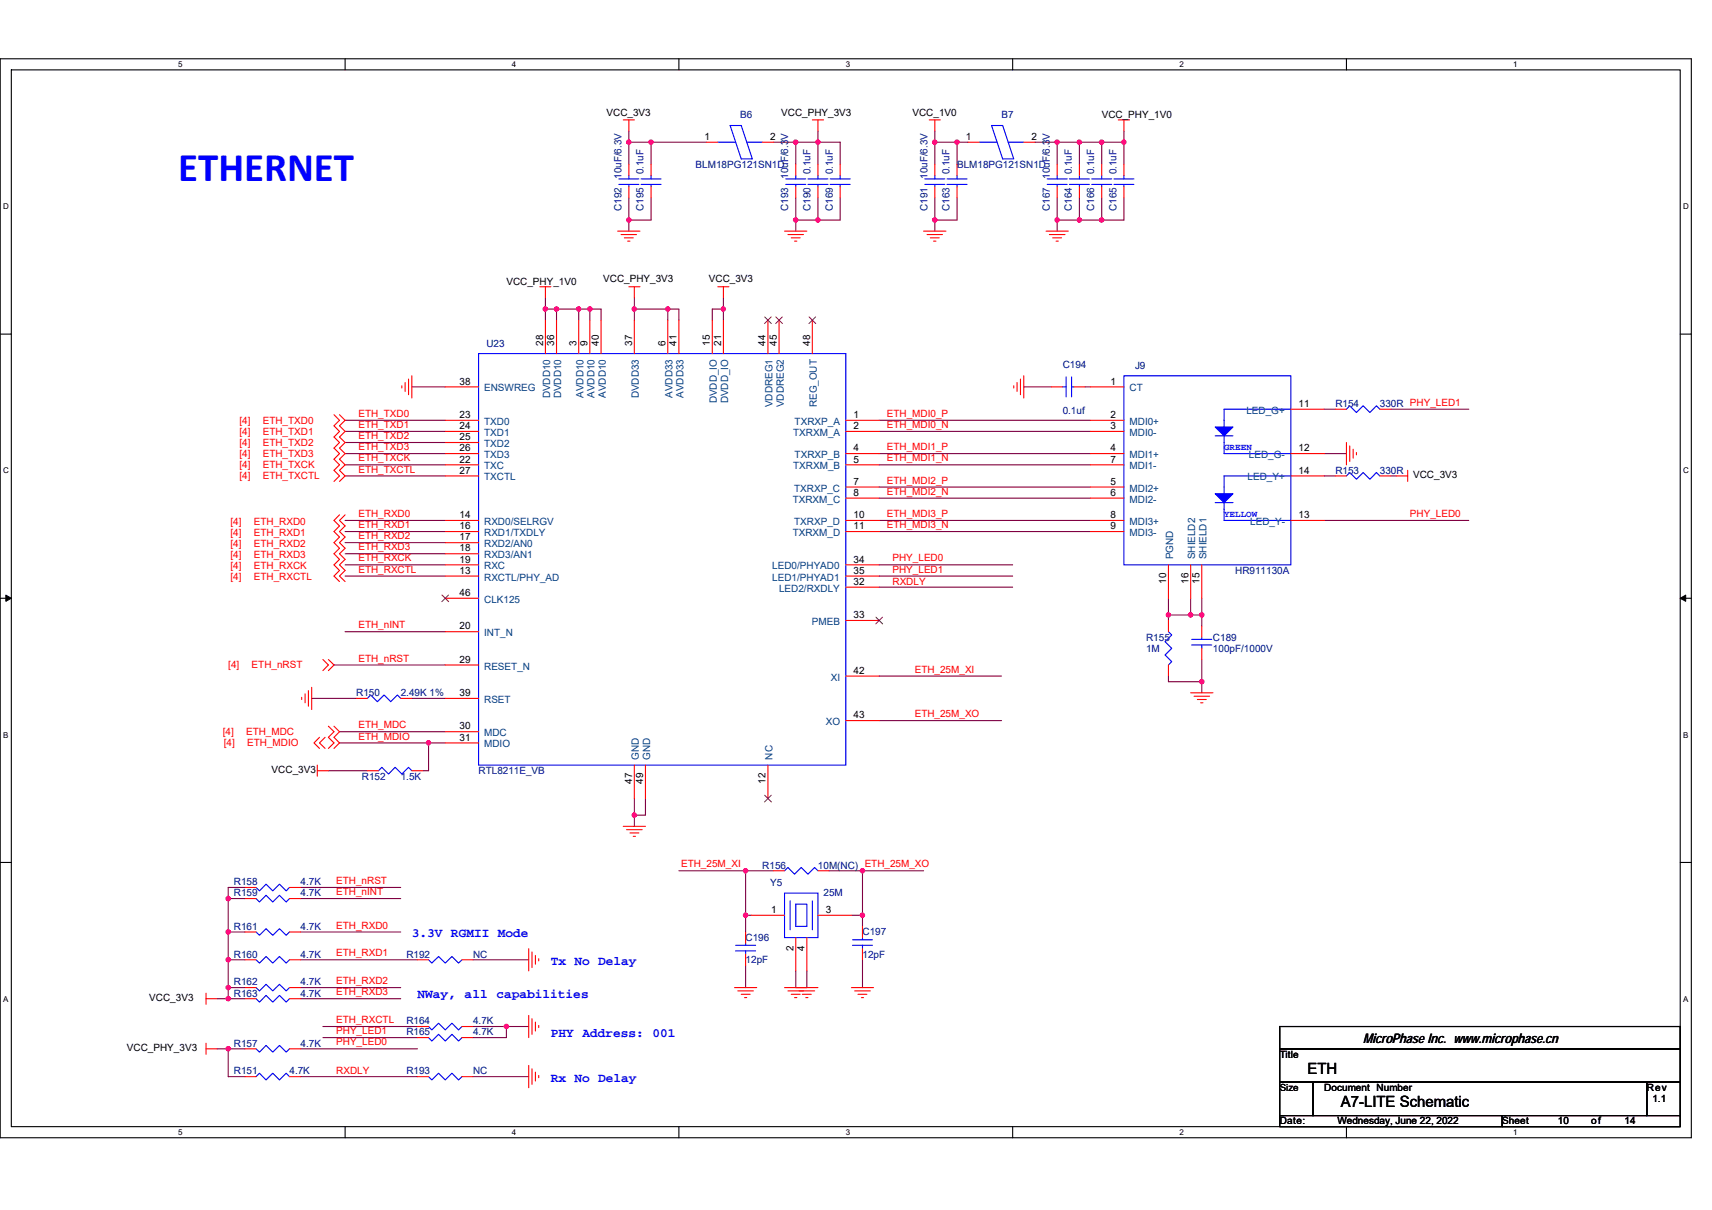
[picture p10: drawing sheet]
<svg xmlns="http://www.w3.org/2000/svg" width="297mm" height="210mm" viewBox="0 0 297 210" stroke-linecap="round" stroke-linejoin="round" font-family="sans-serif">
<path d="M0 10.2h293.5v187.2h-293.5zM2 12.1h289.5v183.4h-289.5z" fill="none" stroke="#000" stroke-width=".19"/>
<g fill="#fff">
<path d="M30.9 10.4h.8v1.6h-.8z"/>
<path d="M30.9 195.7h.8v1.6h-.8z"/>
</g>
<path d="M59.9 10.2v1.9M59.9 195.5v1.9" fill="none" stroke="#000" stroke-width=".19"/>
<g fill="#fff">
<path d="M88.8 10.4h.8v1.6h-.8z"/>
<path d="M88.8 195.7h.8v1.6h-.8z"/>
</g>
<path d="M117.8 10.2v1.9M117.8 195.5v1.9" fill="none" stroke="#000" stroke-width=".19"/>
<g fill="#fff">
<path d="M146.7 10.4h.8v1.6h-.8z"/>
<path d="M146.7 195.7h.8v1.6h-.8z"/>
</g>
<path d="M175.7 10.2v1.9M175.7 195.5v1.9" fill="none" stroke="#000" stroke-width=".19"/>
<g fill="#fff">
<path d="M204.7 10.4h.7v1.6h-.7z"/>
<path d="M204.7 195.7h.7v1.6h-.7z"/>
</g>
<path d="M233.6 10.2v1.9M233.6 195.5v1.9" fill="none" stroke="#000" stroke-width=".19"/>
<g fill="#fff">
<path d="M262.6 10.4h.7v1.6h-.7z"/>
<path d="M262.6 195.7h.7v1.6h-.7z"/>
<path d="M.5 35.1h1v1.5h-1z"/>
<path d="M292 35.1h1v1.5h-1z"/>
<path d="M.5 80.9h1v1.5h-1z"/>
<path d="M292 80.9h1v1.5h-1z"/>
</g>
<path d="M0 58h2M291.5 58h2" fill="none" stroke="#000" stroke-width=".19"/>
<g fill="#fff">
<path d="M.5 126.7h.9v1.6h-.9z"/>
<path d="M292 126.7h.9v1.6h-.9z"/>
</g>
<path d="M0 103.8h2M291.5 103.8h2" fill="none" stroke="#000" stroke-width=".19"/>
<path d="M1 103.3l1 .5-1 .6zM291.5 103.8l1-.5v1.1z" fill="#000" stroke="#000" stroke-width=".17"/>
<g fill="#fff">
<path d="M.5 172.6h.9v1.5h-.9z"/>
<path d="M292 172.6h.9v1.5h-.9z"/>
</g>
<path d="M0 149.7h2M291.5 149.7h2M222 178.1h69.5v3.9h-69.5zM222 182h69.5v5.8h-69.5zM222 187.8h5.8v5.8h-5.8zM222 193.6h38.6v1.9h-38.6zM227.8 187.8h57.9v5.8h-57.9zM260.6 193.6h30.9v1.9h-30.9zM285.7 187.8h5.8v5.8h-5.8z" fill="none" stroke="#000" stroke-width=".19"/>
<g fill="none" stroke="#800040" stroke-width=".19">
<path d="M109.1 38.2v1.9M109.1 34.3v3.9M109.1 22.8v1.9M109.1 24.7v3.8M109.1 24.7h3.9M113 24.7v3.8M113 34.3v3.9h-3.9M113 24.7h9.6M134.2 24.7h3.9M138.1 24.7v3.8M138.1 38.2h3.8M138.1 24.7h3.8"/>
<path d="M138.1 34.3v5.8M141.9 34.3v3.9M141.9 24.7v3.8M141.9 24.7h3.9v3.8M141.9 22.8v1.9M145.8 34.3v3.9h-3.9M162.2 22.8v1.9M162.2 24.7v3.8M162.2 24.7h3.8M162.2 38.2v1.9M162.2 34.3v3.9h3.8v-3.9M166 24.7h2"/>
<path d="M166 24.7v3.8M179.6 24.7h3.8v3.8M183.4 38.2h3.9M183.4 34.3v5.8M183.4 24.7h3.9M187.3 38.2h3.9M187.3 34.3v3.9M187.3 24.7h3.9M187.3 24.7v3.8M191.2 34.3v3.9M191.2 24.7h3.8M191.2 24.7v3.8"/>
<path d="M195 22.8v1.9M195 34.3v3.9h-3.8M195 24.7v3.8M94.6 53.6h2v2M94.6 53.6v2M94.6 51.7v1.9M96.6 53.6h3.8M100.4 53.6h1.9M100.4 53.6v2M102.3 53.6v2M102.3 53.6h2v2M110.1 53.6v2"/>
<path d="M110.1 51.7v1.9M110.1 53.6h5.8M115.9 53.6v2M115.9 53.6h1.9v2M125.5 53.6h-1.9v2M125.5 51.7v3.9M59.9 72.9h17.4M59.9 74.9h17.4M59.9 76.8h17.4M59.9 78.7h17.4M71.5 67.1h5.8M152.5 78.7h36.7"/>
<path d="M152.5 72.9h36.7M152.5 74.9h36.7M177.6 67.1h4.9M188.3 67.1h.9M229.8 71h1.9M229.8 78.7h3.8M241.3 71h13.5M59.9 80.7h17.4M59.9 82.6h17.4M59.9 90.3h17.4M59.9 92.2h17.4M59.9 94.2h17.4"/>
<path d="M59.9 96.1h17.4M59.9 98h17.4M59.9 100h17.4M152.5 80.7h36.7M152.5 92.2h36.7M152.5 90.3h36.7M152.5 86.4h36.7M152.5 84.5h36.7M152.5 98h23.2M152.5 100h23.2M229.8 82.6h1.9M229.8 90.3h25"/>
<path d="M241.3 82.6h1M58 115.4h19.3M59.9 109.6h17.4M152.5 117.3h21.3M152.5 101.9h23.2M202.7 117.3v1h5.8M202.7 106.7v1M202.7 103.8v2.9h3.9M206.6 103.8v2.9h1.9M208.5 106.7v1.9M208.5 114.4v5.8M208.5 103.8v2.9"/>
<path d="M54.1 121.2h7.7M57 133.8h6.7M58.9 127h18.4M58.9 128.9h15.5M71.5 121.2h5.8M74.4 128.9v4.9h-1M74.4 128.9h2.9M110.1 138.6v4.8M112 138.6v2.9h-1.9M152.5 125.1h21.3M39.6 155.9v5.8M39.6 155.9h2.9"/>
<path d="M42.5 154h-2.9v1.9M52.2 155.9h17.3M52.2 154h17.3M117.8 151.1h11.6M129.4 151.1h4.8M129.4 158.8v2.9M129.4 151.1v7.7M129.4 158.8h.9M143.8 151.1h5.8M147.7 158.8h1.9M149.6 151.1h10.6M149.6 151.1v7.7"/>
<path d="M149.6 158.8v2M37.7 173.3h1.9M39.6 171.4v1.9M39.6 161.7v4.9M39.6 166.6v4.8M39.6 161.7h2.9M39.6 173.3h2.9M39.6 171.4h2.9M39.6 166.6h2.9M52.2 166.6h20.2M52.2 171.4h17.3M52.2 173.3h17.3"/>
<path d="M52.2 161.7h17.3M56 178.1h16.4M82.1 178.1h5.8M82.1 166.6h9.6M87.9 178.1h3.8M87.9 178.1v2h-5.8M129.4 167.5v3.9M138.1 168.5v2.9M140 168.5v2.9M149.6 166.6v4.8M37.7 182h1.9M39.6 182v4.8h2.9"/>
<path d="M39.6 182h2.9M52.2 182h20.2M52.2 186.8h20.2M56 180.1h16.4M82.1 186.8h9.6"/>
</g>
<g fill="#f0f" stroke="#f0f" stroke-width=".19">
<circle cx="96.5" cy="53.6" r=".38"/>
<circle cx="94.6" cy="53.6" r=".38"/>
<circle cx="110" cy="141.5" r=".38"/>
<circle cx="102.3" cy="53.6" r=".38"/>
<circle cx="100.4" cy="53.6" r=".38"/>
<circle cx="74.3" cy="128.9" r=".38"/>
<circle cx="206.6" cy="106.7" r=".38"/>
<circle cx="208.5" cy="106.7" r=".38"/>
<circle cx="202.7" cy="106.7" r=".38"/>
<circle cx="208.5" cy="118.3" r=".38"/>
<circle cx="162.2" cy="24.7" r=".38"/>
<circle cx="166" cy="24.7" r=".38"/>
<circle cx="187.3" cy="24.7" r=".38"/>
<circle cx="183.4" cy="24.7" r=".38"/>
<circle cx="191.1" cy="24.7" r=".38"/>
<circle cx="195" cy="24.7" r=".38"/>
<circle cx="138" cy="38.2" r=".38"/>
<circle cx="141.9" cy="38.2" r=".38"/>
<circle cx="141.9" cy="24.7" r=".38"/>
<circle cx="138" cy="24.7" r=".38"/>
<circle cx="112.9" cy="24.7" r=".38"/>
<circle cx="109.1" cy="24.7" r=".38"/>
<circle cx="109.1" cy="38.2" r=".38"/>
<circle cx="162.2" cy="38.2" r=".38"/>
<circle cx="191.1" cy="38.2" r=".38"/>
<circle cx="187.3" cy="38.2" r=".38"/>
<circle cx="183.4" cy="38.2" r=".38"/>
<circle cx="125.5" cy="53.6" r=".38"/>
<circle cx="110" cy="53.6" r=".38"/>
<circle cx="115.8" cy="53.6" r=".38"/>
<circle cx="149.6" cy="151.1" r=".38"/>
<circle cx="129.4" cy="158.8" r=".38"/>
<circle cx="129.3" cy="151.1" r=".38"/>
<circle cx="149.6" cy="158.8" r=".38"/>
<circle cx="39.6" cy="182" r=".38"/>
<circle cx="39.6" cy="173.3" r=".38"/>
<circle cx="87.9" cy="178.1" r=".38"/>
<circle cx="39.6" cy="155.9" r=".38"/>
<circle cx="39.6" cy="161.7" r=".38"/>
<circle cx="39.6" cy="171.4" r=".38"/>
<circle cx="39.6" cy="166.5" r=".38"/>
</g>
<g fill="none" stroke="#f00" stroke-width=".19">
<path d="M108.1 20.8h2M109.1 20.8v2M109.1 32.4v1.9M109.1 28.5v2M113 32.4v1.9M113 28.5v2M122.6 24.7h1.9M132.3 24.7h1.9M138.1 32.4v1.9M138.1 28.5v2M140.9 20.8h2M141.9 20.8v2"/>
<path d="M141.9 32.4v1.9M141.9 28.5v2M145.8 32.4v1.9M145.8 28.5v2M161.2 20.8h1.9M162.2 20.8v2M162.2 32.4v1.9M162.2 28.5v2M166 32.4v1.9M166 28.5v2M168 24.7h1.9M177.6 24.7h2"/>
<path d="M183.4 32.4v1.9M183.4 28.5v2M187.3 32.4v1.9M187.3 28.5v2M191.2 32.4v1.9M191.2 28.5v2M194 20.8h2M195 20.8v2M195 32.4v1.9M195 28.5v2M93.7 49.8h1.9M94.6 49.8v1.9"/>
<path d="M94.6 55.6v5.8M96.6 55.6v5.8M100.4 55.6v5.8M102.3 55.6v5.8M104.3 55.6v5.8M107.2 40.1h3.8M107.8 40.7h2.6M108.3 41.3h1.6M108.9 41.8h.4M109.1 49.8h1.9M110.1 49.8v1.9M110.1 55.6v5.8"/>
<path d="M115.9 55.6v5.8M117.8 55.6v5.8M123.6 55.6v5.8M124.5 49.8h2M125.5 49.8v1.9M125.5 55.6v5.8M133.2 55.6v5.8M135.2 55.6v5.8M136.1 40.1h3.9M136.7 40.7h2.7M137.3 41.3h1.5M137.9 41.8h.4"/>
<path d="M140.9 55.6v5.8M160.2 40.1h3.9M160.8 40.7h2.7M161.4 41.3h1.6M162 41.8h.4M181.5 40.1h3.9M182.1 40.7h2.7M182.6 41.3h1.6M183.2 41.8h.4M58 72l.9 .9-.9 1 .9 1-.9 .9 .9 1-.9 1 .9 .9-.9 1 .9 1-.9 .9 .9 1-.9 .9M58.9 72l1 .9-1 1 1 1-1 .9 1 1-1 1 1 .9-1 1 1 1-1 .9 1 1-1 .9M69.7 67v.3"/>
<path d="M70.3 66.4v1.5M70.9 65.8v2.7M71.5 65.2v3.9M77.3 72.9h5.7M77.3 74.9h5.7M77.3 76.8h5.7M77.3 78.7h5.7M77.3 67.1h5.7M146.7 72.9h5.8M146.7 74.9h5.8M146.7 78.7h5.8M175.9 67v.3"/>
<path d="M176.5 66.4v1.5M177.1 65.8v2.7M177.6 65.2v3.9M182.5 67.1h1.9M186.3 67.1h2M189.2 67.1h5.8M189.2 78.7h5.8M189.2 74.9h5.8M189.2 72.9h5.8M224 71h5.8M224 78.7h5.8M231.7 71h1.9"/>
<path d="M233.6 76.8v3.9M234.2 77.4v2.7M234.8 78v1.5M235.3 78.5v.4M239.4 71h1.9M58.9 89.3l-.9 1 .9 1-.9 .9 .9 1-.9 1 .9 .9-.9 1 .9 1-.9 .9 .9 1-.9 1 .9 .9M59.9 89.3l-1 1 1 1-1 .9 1 1-1 1 1 .9-1 1 1 1-1 .9 1 1-1 1 1 .9M77.3 96.1h5.7M77.3 94.2h5.7M77.3 92.2h5.7M77.3 90.3h5.7M77.3 98h5.7"/>
<path d="M77.3 80.7h5.7M77.3 82.6h5.7M77.3 100h5.7M146.7 80.7h5.8M146.7 84.5h5.8M146.7 86.4h5.8M146.7 90.3h5.8M146.7 92.2h5.8M146.7 100h5.8M146.7 98h5.8M189.2 92.2h5.8M189.2 90.3h5.8"/>
<path d="M189.2 86.4h5.8M189.2 84.5h5.8M189.2 80.7h5.8M202.7 98v5.8M206.6 98v5.8M208.5 98v5.8M224 82.6h5.8M224 90.3h5.8M231.7 82.6h1.9M239.4 82.6h1.9M242.3 82.6h1.9M244.2 81.6v1.9"/>
<path d="M53.5 119.8v2.8M54.1 119.3v3.8M56 114.4l1 1-1 1M57 114.4l1 1-1 1M77.3 109.6h5.7M77.3 103.8h5.7M77.3 115.4h5.7M146.7 101.9h5.8M146.7 117.3h5.8M146.7 107.7h5.8M202.7 115.4v1.9M202.7 107.7v1.9"/>
<path d="M208.5 108.6v2M208.5 112.5v1.9M52.3 121v.4M52.9 120.4v1.6M55.1 133.8h1.9M55.1 132.8v1.9M55.4 128l-.9 .9 .9 1M56.4 128l-1 .9 1 1M57 126l1 1-1 1 1 .9-1 1M58 126l.9 1-.9 1 .9 .9-.9 1M61.8 121.2h1.9M63.7 133.8h2"/>
<path d="M69.5 121.2h2M71.5 133.8h1.9M77.3 127h5.7M77.3 128.9h5.7M77.3 121.2h5.7M110.1 132.8v5.8M112 132.8v5.8M133.2 132.8v5.8M146.7 125.1h5.8M206.6 120.2h3.9M207.2 120.8h2.7M207.7 121.4h1.6"/>
<path d="M208.3 122h.4M42.5 155.9h1.9M42.5 154h1.9M50.2 155.9h2M50.2 154h2M108.1 143.4h3.9M108.7 144h2.7M109.3 144.5h1.5M109.9 145.1h.4M130.3 158.8h5.8M134.2 151.1h1.9M141.9 158.8h5.8"/>
<path d="M141.9 151.1h1.9M35.7 173.3h2M35.7 172.4v1.9M42.5 161.7h1.9M42.5 171.4h1.9M42.5 166.6h1.9M42.5 173.3h1.9M50.2 161.7h2M50.2 171.4h2M50.2 166.6h2M50.2 173.3h2M72.4 178.1h2"/>
<path d="M72.4 166.6h2M80.2 178.1h1.9M80.2 166.6h1.9M91.7 164.6v3.9M91.7 176.2v3.9M92.3 165.2v2.7M92.3 176.8v2.7M92.9 165.8v1.5M92.9 177.4v1.5M93.5 166.4v.4M93.5 177.9v.4M127.4 171.4h3.9"/>
<path d="M128 172h2.7M128.6 172.6h1.6M129.2 173.1h.4M129.4 161.7v2M129.4 165.6v1.9M136.1 171.4h3.9M136.7 172h2.7M137.3 172.6h1.5M137.9 173.1h.4M138.1 171.4h3.8M138.1 162.7v5.8M138.6 172h2.7"/>
<path d="M139.2 172.6h1.6M139.8 173.1h.4M140 162.7v5.8M147.7 171.4h3.9M148.3 172h2.7M148.9 172.6h1.5M149.5 173.1h.3M149.6 160.8v1.9M149.6 164.6v2M35.7 182h2M35.7 181v2M42.5 182h1.9"/>
<path d="M42.5 186.8h1.9M50.2 182h2M50.2 186.8h2M72.4 186.8h2M72.4 180.1h2M80.2 186.8h1.9M80.2 180.1h1.9M91.7 184.9v3.9M92.3 185.5v2.7M92.9 186.1v1.5M93.5 186.6v.4"/>
</g>
<g fill="none" stroke="#00f" stroke-width=".19">
<path d="M107.4 31.1h3.4M107.4 32h3.4M109.1 32v.4M109.1 30.5v.6M111.2 31.1h3.5M111.2 32h3.5M113 32v.4M113 30.5v.6M124.5 24.7h3.1M126.7 21.8h1.9l1.9 5.8h-1.9zM129.6 24.7h2.7M136.3 31.1h3.5"/>
<path d="M136.3 32h3.5M138.1 32v.4M138.1 30.5v.6M140.2 31.1h3.5M140.2 32h3.5M141.9 32v.4M141.9 30.5v.6M144 31.1h3.5M144 32h3.5M145.8 32v.4M145.8 30.5v.6M160.5 31.1h3.4"/>
<path d="M160.5 32h3.4M162.2 32v.4M162.2 30.5v.6M164.3 31.1h3.5M164.3 32h3.5M166 32v.4M166 30.5v.6M169.9 24.7h3.1M172 21.8h2l1.9 5.8h-1.9zM174.9 24.7h2.7M181.7 31.1h3.5M181.7 32h3.5"/>
<path d="M183.4 32v.4M183.4 30.5v.6M185.5 31.1h3.5M185.5 32h3.5M187.3 32v.4M187.3 30.5v.6M189.4 31.1h3.5M189.4 32h3.5M191.2 32v.4M191.2 30.5v.6M193.3 31.1h3.4M193.3 32h3.4"/>
<path d="M195 32v.4M195 30.5v.6M83 61.4h63.7v71.4h-63.7zM184.4 67.1h.6M185 65.4v3.5M185.9 65.4v3.5M185.9 67.1h.4M195 65.2h29v32.8h-29zM210.8 75.6h3.1M212.4 75.6v3.1h11.6M224 71h-11.6v3.1M233.6 71l.6-.6 1.1 1.2 1.2-1.2 1.2 1.2 1.1-1.2 .6 .6"/>
<path d="M210.8 87.2h3.1M212.4 87.2v3.1h11.6M224 82.6h-11.6v3.1M233.6 82.6l.6-.6 1.1 1.2 1.2-1.2 1.2 1.2 1.1-1.2 .6 .6M202.7 109.6l.6 .6-1.2 1.2 1.2 1.1-1.2 1.2 1.2 1.1-.6 .6M206.8 111.9h3.4M206.8 111h3.4M208.5 110.6v.4M208.5 111.9v.6M63.7 121.2l.6-.6 1.2 1.2 1.1-1.2 1.2 1.2 1.2-1.2 .5 .6M65.7 133.8l.5-.6 1.2 1.1 1.2-1.1 1.1 1.1 1.2-1.1 .6 .6M44.4 155.9l.6 .6 1.2-1.1 1.1 1.1 1.2-1.1 1.2 1.1 .5-.6"/>
<path d="M44.4 154l.6 .6 1.2-1.2 1.1 1.2 1.2-1.2 1.2 1.2 .5-.6M136.1 155h5.8v7.7h-5.8zM136.1 151.1l.6-.6 1.2 1.2 1.1-1.2 1.2 1.2 1.1-1.2 .6 .6M137.1 156.3v5.1M138.1 156.9h1.9v3.9h-1.9zM140.9 156.3v5.1M44.4 161.7l.6 .6 1.2-1.1 1.1 1.1 1.2-1.1 1.2 1.1 .5-.6M44.4 171.4l.6 .6 1.2-1.2 1.1 1.2 1.2-1.2 1.2 1.2 .5-.6M44.4 166.6l.6 .5 1.2-1.1 1.1 1.1 1.2-1.1 1.2 1.1 .5-.5M44.4 173.3l.6 .6 1.2-1.2 1.1 1.2 1.2-1.2 1.2 1.2 .5-.6M74.4 178.1l.5 .6 1.2-1.1 1.2 1.1 1.1-1.1 1.2 1.1 .6-.6M74.4 166.6l.5 .5 1.2-1.1 1.2 1.1 1.1-1.1 1.2 1.1 .6-.5"/>
<path d="M127.6 165h3.5M127.6 164h3.5M129.4 163.7v.3M129.4 165v.6M147.9 164h3.5M147.9 163.1h3.5M149.6 162.7v.4M149.6 164v.6M44.4 186.8l.6-.6 1.2 1.2 1.1-1.2 1.2 1.2 1.2-1.2 .5 .6M44.4 182l.6 .6 1.2-1.2 1.1 1.2 1.2-1.2 1.2 1.2 .5-.6M74.4 186.8l.5 .6 1.2-1.2 1.2 1.2 1.1-1.2 1.2 1.2 .6-.6M74.4 180.1l.5 .6 1.2-1.2 1.2 1.2 1.1-1.2 1.2 1.2 .6-.6"/>
</g>
<path d="M132.7 55l1.1 1.2M133.8 55l-1.2 1.2M134.6 55l1.2 1.2M135.7 55l-1.1 1.2M140.4 55l1.1 1.2M141.5 55l-1.1 1.2M76.7 103.3l1.1 1.1M77.8 103.3l-1.1 1.1M152 107.1l1.1 1.2M153.1 107.1l-1.1 1.2M132.7 138l1.1 1.2M133.8 138l-1.2 1.2" fill="none" stroke="#804000" stroke-width=".17"/>
<g fill="#00f" stroke="#00f" stroke-width=".19">
<path d="M210.8 85.7h3.1l-1.5 1.5z" fill-rule="evenodd"/>
<path d="M210.8 74.1h3.1l-1.5 1.5z" fill-rule="evenodd"/>
</g>
<text font-size="7.1" fill="#00f" x="30.9" y="31.4">ETHERNET</text>
<g font-size="2.7">
<text x="226.9" y="186.3">ETH</text>
<text x="232.6" y="192.1">A7-LITE Schematic</text>
</g>
<text font-size="2.3" x="236.5" y="181.1">MicroPhase Inc. www.microphase.cn</text>
<g font-size="2.2" fill="#00f">
<text x="71.5" y="162.6">3.3V RGMII Mode</text>
<text x="95.6" y="167.4">Tx No Delay</text>
<text x="72.4" y="173.2">NWay, all capabilities</text>
<text x="95.6" y="180">PHY Address: 001</text>
<text x="95.6" y="187.7">Rx No Delay</text>
</g>
<g font-size="1.7">
<text x="105.2" y="20">VCC_3V3</text>
<text x="135.5" y="20">VCC_PHY_3V3</text>
<text x="158.3" y="20">VCC_1V0</text>
<text x="191.2" y="20.4">VCC_PHY_1V0</text>
<text x="122.2" y="24.3">1</text>
<text x="133.6" y="24.3">2</text>
<text x="167.6" y="24.3">1</text>
<text x="179" y="24.3">2</text>
<text x="87.9" y="49.4">VCC_PHY_1V0</text>
<text x="104.7" y="49">VCC_PHY_3V3</text>
<text x="123" y="49">VCC_3V3</text>
<text x="94.2" y="60" transform="rotate(-90 94.2 60)">28</text>
<text x="96.2" y="60" transform="rotate(-90 96.2 60)">36</text>
<text x="100" y="60" transform="rotate(-90 100 60)">3</text>
<text x="101.9" y="60" transform="rotate(-90 101.9 60)">9</text>
<text x="103.9" y="60" transform="rotate(-90 103.9 60)">40</text>
<text x="109.7" y="60" transform="rotate(-90 109.7 60)">37</text>
<text x="115.5" y="60" transform="rotate(-90 115.5 60)">6</text>
<text x="117.4" y="60" transform="rotate(-90 117.4 60)">41</text>
<text x="123.2" y="60" transform="rotate(-90 123.2 60)">15</text>
<text x="125.1" y="60" transform="rotate(-90 125.1 60)">21</text>
<text x="132.8" y="60" transform="rotate(-90 132.8 60)">44</text>
<text x="134.8" y="60" transform="rotate(-90 134.8 60)">45</text>
<text x="140.5" y="60" transform="rotate(-90 140.5 60)">48</text>
<text x="79.7" y="66.7">38</text>
<text x="192.7" y="66.7">1</text>
<text x="225.3" y="70.6">11</text>
<text x="79.7" y="72.5">23</text>
<text x="79.7" y="74.5">24</text>
<text x="79.7" y="76.4">25</text>
<text x="148.1" y="74.5">2</text>
<text x="148.1" y="72.5">1</text>
<text x="192.7" y="74.5">3</text>
<text x="192.7" y="72.5">2</text>
<text x="79.7" y="78.3">26</text>
<text x="79.7" y="80.3">22</text>
<text x="79.7" y="82.2">27</text>
<text x="148.1" y="80.3">5</text>
<text x="148.1" y="78.3">4</text>
<text x="192.7" y="78.3">4</text>
<text x="192.7" y="80.3">7</text>
<text x="225.3" y="78.3">12</text>
<text x="225.3" y="82.2">14</text>
<text x="245.2" y="83">VCC_3V3</text>
<text x="79.7" y="89.9">14</text>
<text x="148.1" y="84.1">7</text>
<text x="148.1" y="89.9">10</text>
<text x="148.1" y="86">8</text>
<text x="192.7" y="89.9">8</text>
<text x="192.7" y="86">6</text>
<text x="192.7" y="84.1">5</text>
<text x="225.3" y="89.9">13</text>
<text x="79.7" y="95.7">18</text>
<text x="79.7" y="93.8">17</text>
<text x="79.7" y="91.8">16</text>
<text x="148.1" y="91.8">11</text>
<text x="192.7" y="91.8">9</text>
<text x="79.7" y="97.6">19</text>
<text x="79.7" y="99.6">13</text>
<text x="148.1" y="99.6">35</text>
<text x="148.1" y="97.6">34</text>
<text x="148.1" y="101.5">32</text>
<text x="202.3" y="101.3" transform="rotate(-90 202.3 101.3)">10</text>
<text x="206.2" y="101.3" transform="rotate(-90 206.2 101.3)">16</text>
<text x="208.1" y="101.3" transform="rotate(-90 208.1 101.3)">15</text>
<text x="79.7" y="103.4">46</text>
<text x="148.1" y="107.3">33</text>
<text x="79.7" y="109.2">20</text>
<text x="79.7" y="115">29</text>
<text x="148.1" y="116.9">42</text>
<text x="79.7" y="120.8">39</text>
<text x="148.1" y="124.7">43</text>
<text x="79.7" y="126.6">30</text>
<text x="79.7" y="128.5">31</text>
<text x="47.1" y="134.1">VCC_3V3</text>
<text x="109.7" y="136" transform="rotate(-90 109.7 136)">47</text>
<text x="111.6" y="136" transform="rotate(-90 111.6 136)">49</text>
<text x="132.8" y="136" transform="rotate(-90 132.8 136)">12</text>
<text x="133.8" y="158.4">1</text>
<text x="143.3" y="158.4">3</text>
<text x="137.7" y="165" transform="rotate(-90 137.7 165)">2</text>
<text x="139.6" y="165" transform="rotate(-90 139.6 165)">4</text>
<text x="25.9" y="173.7">VCC_3V3</text>
<text x="22" y="182.4">VCC_PHY_3V3</text>
<text x="222" y="183.6">Title</text>
<text x="222" y="189.3">Size</text>
<text x="229.8" y="189.3">Document Number</text>
<text x="285.7" y="189.3">Rev</text>
<text x="286.7" y="191.3">1.1</text>
<text x="222" y="195.1">Date:</text>
<text x="232.1" y="195.1">Wednesday, June 22, 2022</text>
<text x="260.6" y="195.1">Sheet</text>
<text x="270.3" y="195.1">10</text>
<text x="276.1" y="195.1">of</text>
<text x="281.9" y="195.1">14</text>
</g>
<g font-size="1.7" fill="#000080">
<text x="128.4" y="20.4">B6</text>
<text x="173.8" y="20.4">B7</text>
<text x="120.7" y="29.1">BLM18PG121SN1D</text>
<text x="166" y="29.1">BLM18PG121SN1D</text>
<text x="107.8" y="31.1" transform="rotate(-90 107.8 31.1)">10uF/6.3V</text>
<text x="111.7" y="30.3" transform="rotate(-90 111.7 30.3)">0.1uF</text>
<text x="136.8" y="31.1" transform="rotate(-90 136.8 31.1)">10uF/6.3V</text>
<text x="140.6" y="30.3" transform="rotate(-90 140.6 30.3)">0.1uF</text>
<text x="144.5" y="30.3" transform="rotate(-90 144.5 30.3)">0.1uF</text>
<text x="160.9" y="31.1" transform="rotate(-90 160.9 31.1)">10uF/6.3V</text>
<text x="164.8" y="30.3" transform="rotate(-90 164.8 30.3)">0.1uF</text>
<text x="182.1" y="31.1" transform="rotate(-90 182.1 31.1)">10uF/6.3V</text>
<text x="186" y="30.3" transform="rotate(-90 186 30.3)">0.1uF</text>
<text x="189.9" y="30.3" transform="rotate(-90 189.9 30.3)">0.1uF</text>
<text x="193.7" y="30.3" transform="rotate(-90 193.7 30.3)">0.1uF</text>
<text x="107.8" y="36.6" transform="rotate(-90 107.8 36.6)">C192</text>
<text x="111.7" y="36.6" transform="rotate(-90 111.7 36.6)">C195</text>
<text x="136.8" y="36.6" transform="rotate(-90 136.8 36.6)">C193</text>
<text x="140.6" y="36.6" transform="rotate(-90 140.6 36.6)">C190</text>
<text x="144.5" y="36.6" transform="rotate(-90 144.5 36.6)">C169</text>
<text x="160.9" y="36.6" transform="rotate(-90 160.9 36.6)">C191</text>
<text x="164.8" y="36.6" transform="rotate(-90 164.8 36.6)">C163</text>
<text x="182.1" y="36.6" transform="rotate(-90 182.1 36.6)">C167</text>
<text x="186" y="36.6" transform="rotate(-90 186 36.6)">C164</text>
<text x="189.9" y="36.6" transform="rotate(-90 189.9 36.6)">C166</text>
<text x="193.7" y="36.6" transform="rotate(-90 193.7 36.6)">C165</text>
<text x="84.4" y="60.2">U23</text>
<text x="184.4" y="63.9">C194</text>
<text x="196.9" y="64.1">J9</text>
<text x="184.4" y="71.8">0.1uf</text>
<text x="231.7" y="70.6">R154</text>
<text x="239.4" y="70.6">330R PHY_LED1</text>
<text x="231.7" y="82.2">R153</text>
<text x="239.4" y="82.2">330R</text>
<text x="214.3" y="99.6">HR911130A</text>
<text x="198.9" y="111.2">R155</text>
<text x="198.9" y="113.1">1M</text>
<text x="210.5" y="111.2">C189</text>
<text x="210.5" y="113.1">100pF/1000V</text>
<text x="61.8" y="120.8">R150</text>
<text x="69.5" y="120.8">2.49K 1%</text>
<text x="62.8" y="135.3">R152</text>
<text x="69.5" y="135.3">1.5K</text>
<text x="83" y="134.3">RTL8211E_VB</text>
<text x="40.6" y="155.6">R159</text>
<text x="40.6" y="153.6">R158</text>
<text x="52.2" y="155.6">4.7K</text>
<text x="52.2" y="153.6">4.7K</text>
<text x="132.3" y="150.7">R156</text>
<text x="133.6" y="153.8">Y5</text>
<text x="141.9" y="150.7">10M(NC) ETH_25M_XO</text>
<text x="142.9" y="155.6">25M</text>
<text x="40.6" y="161.4">R161</text>
<text x="52.2" y="161.4">4.7K</text>
<text x="40.6" y="166.2">R160</text>
<text x="52.2" y="166.2">4.7K</text>
<text x="70.5" y="166.2">R192</text>
<text x="82.1" y="166.2">NC</text>
<text x="129.4" y="163.3">C196</text>
<text x="129.4" y="167.1">12pF</text>
<text x="149.6" y="162.3">C197</text>
<text x="149.6" y="166.2">12pF</text>
<text x="40.6" y="171">R162</text>
<text x="40.6" y="172.9">R163</text>
<text x="52.2" y="171">4.7K</text>
<text x="52.2" y="172.9">4.7K</text>
<text x="70.5" y="177.8">R164</text>
<text x="70.5" y="179.7">R165</text>
<text x="82.1" y="177.8">4.7K</text>
<text x="82.1" y="179.7">4.7K</text>
<text x="40.6" y="181.6">R157</text>
<text x="52.2" y="181.6">4.7K</text>
<text x="40.6" y="186.4">R151</text>
<text x="50.2" y="186.4">4.7K</text>
<text x="70.5" y="186.4">R193</text>
<text x="82.1" y="186.4">NC</text>
</g>
<g font-size="1.7" fill="#004080">
<text x="84" y="67.9">ENSWREG</text>
<text x="95.4" y="69.1" transform="rotate(-90 95.4 69.1)">DVDD10</text>
<text x="97.4" y="69.1" transform="rotate(-90 97.4 69.1)">DVDD10</text>
<text x="101.2" y="69" transform="rotate(-90 101.2 69)">AVDD10</text>
<text x="103.1" y="69" transform="rotate(-90 103.1 69)">AVDD10</text>
<text x="105.1" y="69" transform="rotate(-90 105.1 69)">AVDD10</text>
<text x="110.9" y="69.1" transform="rotate(-90 110.9 69.1)">DVDD33</text>
<text x="116.7" y="69" transform="rotate(-90 116.7 69)">AVDD33</text>
<text x="118.6" y="69" transform="rotate(-90 118.6 69)">AVDD33</text>
<text x="124.4" y="70" transform="rotate(-90 124.4 70)">DVDD_IO</text>
<text x="126.3" y="70" transform="rotate(-90 126.3 70)">DVDD_IO</text>
<text x="134" y="70.7" transform="rotate(-90 134 70.7)">VDDREG1</text>
<text x="136" y="70.7" transform="rotate(-90 136 70.7)">VDDREG2</text>
<text x="141.7" y="70.7" transform="rotate(-90 141.7 70.7)">REG_OUT</text>
<text x="196" y="67.9">CT</text>
<text x="216.3" y="71.8">LED_G+</text>
<text x="84" y="73.7">TXD0</text>
<text x="84" y="75.6">TXD1</text>
<text x="84" y="77.6">TXD2</text>
<text x="137.6" y="75.6">TXRXM_A</text>
<text x="137.9" y="73.7">TXRXP_A</text>
<text x="196" y="75.6">MDI0-</text>
<text x="196" y="73.7">MDI0+</text>
<text x="84" y="79.5">TXD3</text>
<text x="84" y="81.4">TXC</text>
<text x="84" y="83.4">TXCTL</text>
<text x="137.6" y="81.4">TXRXM_B</text>
<text x="137.9" y="79.5">TXRXP_B</text>
<text x="196" y="79.5">MDI1+</text>
<text x="196" y="81.4">MDI1-</text>
<text x="216.5" y="83.4">LED_Y+</text>
<text x="216.7" y="79.5">LED_G-</text>
<text x="137.5" y="87.2">TXRXM_C</text>
<text x="137.8" y="85.3">TXRXP_C</text>
<text x="196" y="87.2">MDI2-</text>
<text x="196" y="85.3">MDI2+</text>
<text x="84" y="95">RXD2/AN0</text>
<text x="84" y="93">RXD1/TXDLY</text>
<text x="84" y="91.1">RXD0/SELRGV</text>
<text x="137.5" y="93">TXRXM_D</text>
<text x="137.8" y="91.1">TXRXP_D</text>
<text x="196" y="93">MDI3-</text>
<text x="196" y="91.1">MDI3+</text>
<text x="216.9" y="91.1">LED_Y-</text>
<text x="84" y="96.9">RXD3/AN1</text>
<text x="84" y="98.8">RXC</text>
<text x="84" y="100.8">RXCTL/PHY_AD</text>
<text x="134" y="100.8">LED1/PHYAD1</text>
<text x="134" y="98.8">LED0/PHYAD0</text>
<text x="203.5" y="97" transform="rotate(-90 203.5 97)">PGND</text>
<text x="207.4" y="97" transform="rotate(-90 207.4 97)">SHIELD2</text>
<text x="209.3" y="97" transform="rotate(-90 209.3 97)">SHIELD1</text>
<text x="84" y="104.6">CLK125</text>
<text x="135.2" y="102.7">LED2/RXDLY</text>
<text x="84" y="110.4">INT_N</text>
<text x="140.9" y="108.5">PMEB</text>
<text x="84" y="116.2">RESET_N</text>
<text x="144.1" y="118.1">XI</text>
<text x="84" y="122">RSET</text>
<text x="143.3" y="125.8">XO</text>
<text x="84" y="127.8">MDC</text>
<text x="84" y="129.7">MDIO</text>
<text x="110.9" y="131.8" transform="rotate(-90 110.9 131.8)">GND</text>
<text x="112.8" y="131.8" transform="rotate(-90 112.8 131.8)">GND</text>
<text x="134" y="131.8" transform="rotate(-90 134 131.8)">NC</text>
</g>
<g font-size="1.7" fill="#f00">
<text x="41.5" y="75.4">[4]</text>
<text x="41.5" y="73.5">[4]</text>
<text x="41.5" y="77.4">[4]</text>
<text x="45.6" y="75.4">ETH_TXD1</text>
<text x="45.6" y="73.5">ETH_TXD0</text>
<text x="45.6" y="77.4">ETH_TXD2</text>
<text x="62.2" y="72.3">ETH_TXD0</text>
<text x="62.2" y="74.3">ETH_TXD1</text>
<text x="62.2" y="76.2">ETH_TXD2</text>
<text x="153.9" y="72.3">ETH_MDI0_P</text>
<text x="153.9" y="74.3">ETH_MDI0_N</text>
<text x="41.5" y="79.3">[4]</text>
<text x="41.5" y="83.2">[4]</text>
<text x="41.5" y="81.2">[4]</text>
<text x="45.6" y="79.3">ETH_TXD3</text>
<text x="45.6" y="83.2">ETH_TXCTL</text>
<text x="45.6" y="81.2">ETH_TXCK</text>
<text x="62.2" y="78.1">ETH_TXD3</text>
<text x="62.2" y="80.1">ETH_TXCK</text>
<text x="62.2" y="82">ETH_TXCTL</text>
<text x="153.9" y="78.1">ETH_MDI1_P</text>
<text x="153.9" y="80.1">ETH_MDI1_N</text>
<text x="153.9" y="83.9">ETH_MDI2_P</text>
<text x="62.2" y="89.7">ETH_RXD0</text>
<text x="153.9" y="89.7">ETH_MDI3_P</text>
<text x="153.9" y="85.9">ETH_MDI2_N</text>
<text x="244.6" y="89.7">PHY_LED0</text>
<text x="40" y="91.1">[4]</text>
<text x="40" y="93">[4]</text>
<text x="40" y="95">[4]</text>
<text x="44" y="91.1">ETH_RXD0</text>
<text x="44" y="93">ETH_RXD1</text>
<text x="44" y="95">ETH_RXD2</text>
<text x="62.2" y="91.7">ETH_RXD1</text>
<text x="62.2" y="93.6">ETH_RXD2</text>
<text x="62.2" y="95.5">ETH_RXD3</text>
<text x="153.9" y="91.7">ETH_MDI3_N</text>
<text x="40" y="96.9">[4]</text>
<text x="40" y="98.8">[4]</text>
<text x="40" y="100.7">[4]</text>
<text x="44" y="96.9">ETH_RXD3</text>
<text x="44" y="98.8">ETH_RXCK</text>
<text x="44" y="100.7">ETH_RXCTL</text>
<text x="62.2" y="97.4">ETH_RXCK</text>
<text x="62.2" y="99.4">ETH_RXCTL</text>
<text x="154.9" y="97.4">PHY_LED0</text>
<text x="154.9" y="99.4">PHY_LED1</text>
<text x="154.9" y="101.5">RXDLY</text>
<text x="62.2" y="109">ETH_nINT</text>
<text x="39.6" y="116">[4]</text>
<text x="43.7" y="116">ETH_nRST</text>
<text x="62.2" y="114.8">ETH_nRST</text>
<text x="158.7" y="116.7">ETH_25M_XI</text>
<text x="158.7" y="124.5">ETH_25M_XO</text>
<text x="38.6" y="127.6">[4]</text>
<text x="38.8" y="129.5">[4]</text>
<text x="42.7" y="127.6">ETH_MDC</text>
<text x="42.9" y="129.5">ETH_MDIO</text>
<text x="62.2" y="126.4">ETH_MDC</text>
<text x="62.2" y="128.3">ETH_MDIO</text>
<text x="58.3" y="155.3">ETH_nINT</text>
<text x="58.3" y="153.4">ETH_nRST</text>
<text x="118.2" y="150.5">ETH_25M_XI</text>
<text x="58.3" y="161.1">ETH_RXD0</text>
<text x="58.3" y="166">ETH_RXD1</text>
<text x="58.3" y="170.8">ETH_RXD2</text>
<text x="58.3" y="172.7">ETH_RXD3</text>
<text x="58.3" y="179.5">PHY_LED1</text>
<text x="58.3" y="177.5">ETH_RXCTL</text>
<text x="58.3" y="181.4">PHY_LED0</text>
<text x="58.3" y="186.5">RXDLY</text>
</g>
<g font-size="1.6" fill="#00f">
<text x="212.4" y="78.1">GREEN</text>
<text x="212.4" y="89.7">YELLOW</text>
</g>
<g font-size="1.4">
<text x="30.9" y="11.7">5</text>
<text x="88.8" y="11.7">4</text>
<text x="146.7" y="11.7">3</text>
<text x="204.7" y="11.7">2</text>
<text x="262.6" y="11.7">1</text>
<text x=".5" y="36.3">D</text>
<text x="292" y="36.3">D</text>
<text x=".5" y="82.1">C</text>
<text x="292" y="82.1">C</text>
<text x=".5" y="128">B</text>
<text x="292" y="128">B</text>
<text x=".5" y="173.8">A</text>
<text x="292" y="173.8">A</text>
<text x="30.9" y="197">5</text>
<text x="88.8" y="197">4</text>
<text x="146.7" y="197">3</text>
<text x="204.7" y="197">2</text>
<text x="262.6" y="197">1</text>
</g>
</svg>
